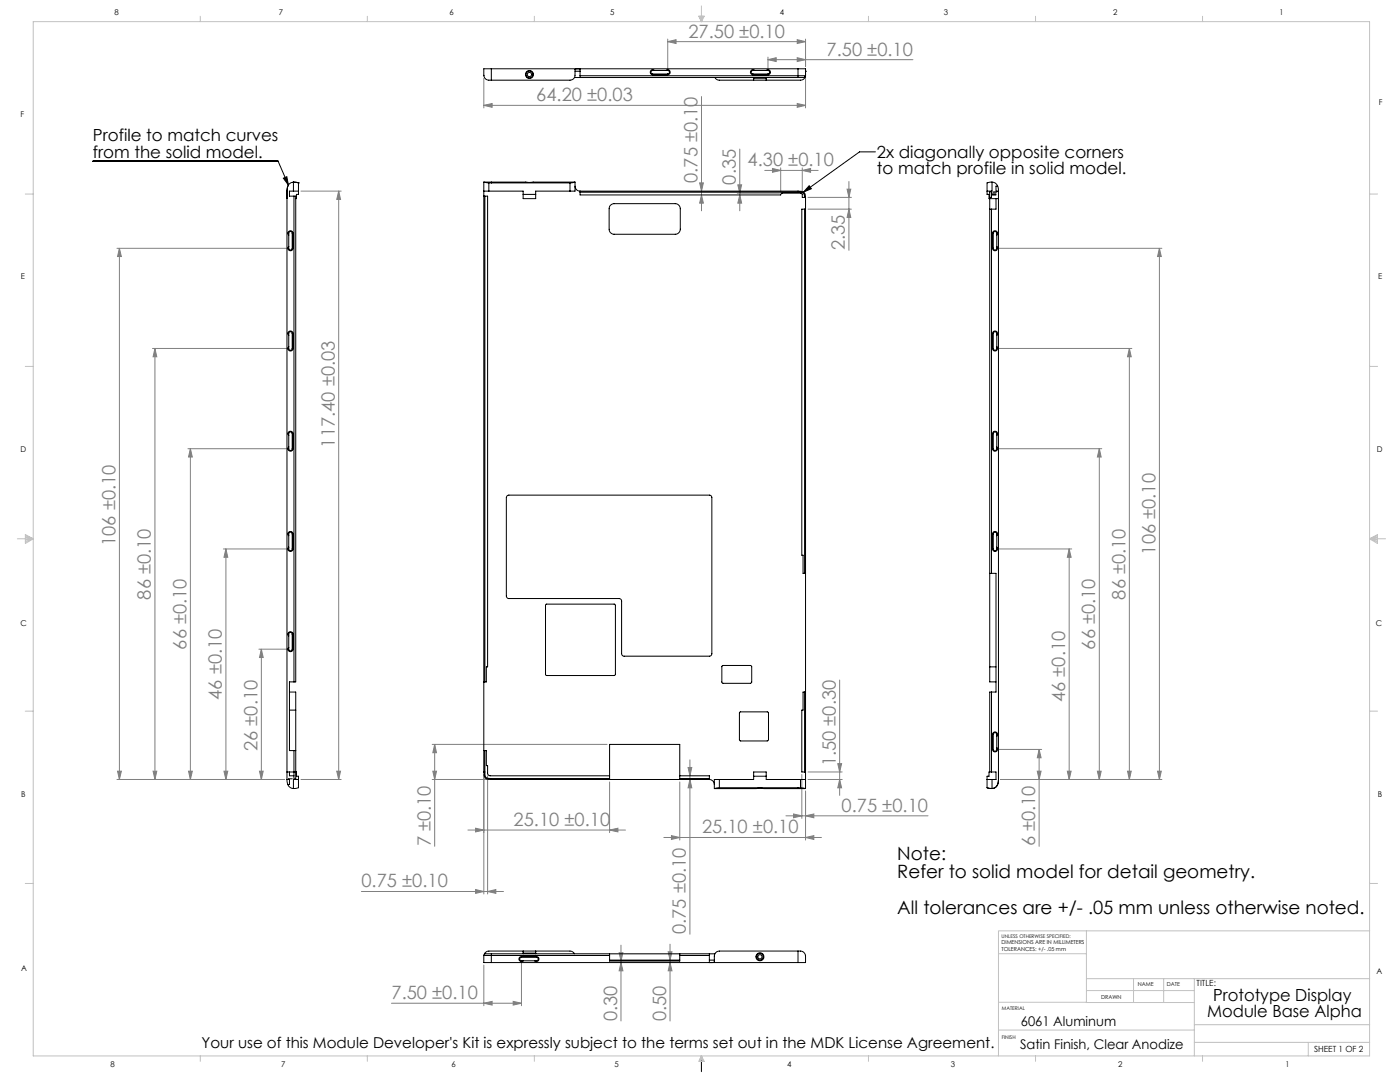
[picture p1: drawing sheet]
<svg xmlns="http://www.w3.org/2000/svg" width="559mm" height="432mm" viewBox="0 0 559 432" stroke-linecap="round" stroke-linejoin="round" font-family="sans-serif">
<path d="M37 64.4h74l4.1 9.4M113.1 71.1l1.4-.6 .6 3.3zM323 74.1l.8 1.2-3.1 1.4zM349.4 60.6h-6.3l-22.4 16.1M280 421.4v6.3" fill="none" stroke="#000" stroke-width=".4"/>
<g fill="none" stroke="#808080" stroke-width=".4">
<path d="M266.5 16.6l3.3-.8v1.6zM266.5 15.6v12.2M266.5 16.6h55M318.2 15.8l3.3 .8-3.3 .8zM321.5 15.6v10.8M193.1 31.3v11.8M280 38.5v45.6M306.5 23.8l3.3-.8v1.6zM306.5 22.8v5M306.5 23.8h57.9M318.2 23l3.3 .8-3.3 .8zM321.5 29.4v13.7"/>
<path d="M193.1 42.1l3.3-.8v1.5zM193.1 42.1h128.4M295.3 59.5v24.6M318.2 41.3l3.3 .8-3.3 .7zM120.1 76.3h16.1M135.2 76.3v234.8M135.2 76.3l.7 3.3h-1.5zM279.3 73h1.4l-.7 3.3zM280 77.8l.7 3.3h-1.4zM294.3 77.1h16.9M294.5 73.8h1.5l-.7 3.3zM295.3 77.8l.7 3.3h-1.5z"/>
<path d="M305.3 68h21.3M308.3 67.2l3.3 .8-3.3 .8zM311.6 67v9.8M320.2 68l3.3-.8v1.6zM320.2 67v9.7M322.5 78.8h17.3M338.1 75.5h1.5l-.8 3.3zM338.8 72.4v27.5M46.7 99.1h68.2M47.7 99.1v212M47.7 99.1l.7 3.3h-1.5zM322.5 83.5h17.3"/>
<path d="M338.8 83.5l.8 3.3h-1.5zM398.1 99.1h65.7M462.8 99.1v212M462.8 99.1l.7 3.3h-1.5zM60.9 139.1h54M61.8 139.1v172M61.8 139.1l.8 3.3h-1.5zM398.1 139.1h53.7M450.8 139.1v172M450.8 139.1l.7 3.3h-1.5zM75 179.1h39.9M76 179.1v132"/>
<path d="M76 179.1l.8 3.3h-1.6zM398.1 179.1h41.7M438.8 179.1v132M438.8 179.1l.7 3.3h-1.5zM89.1 219.1h25.8M90.2 219.1v92M90.2 219.1l.7 3.3h-1.5zM398.1 219.1h29.7M426.8 219.1v92M426.8 219.1l.7 3.3h-1.5zM103.3 259.1h11.6M104.3 259.1v52"/>
<path d="M104.3 259.1l.8 3.3h-1.5zM335.1 271.4v46M172.5 297.1h69.8M173.5 297.1v40.6M173.5 297.1l.7 3.3h-1.4zM398.1 299.1h17.7M414.8 299.1v38.6M414.8 299.1l.7 3.3h-1.5zM46.7 311.1h66.9M46.9 307.8h1.5l-.7 3.3zM61.1 307.8h1.5l-.8 3.3zM75.2 307.8h1.6l-.8 3.3z"/>
<path d="M89.4 307.8h1.5l-.7 3.3zM103.6 307.8h1.5l-.8 3.3zM120.1 311.1h16.1M134.4 307.8h1.5l-.7 3.3zM172.5 311.1h22.6M172.8 307.8h1.4l-.7 3.3zM193.1 309.1v47.7M194.6 309.6v47.2M243.3 312.1v20.2M271.3 312.1v23.1M274.6 306.3h1.5l-.7 3.3zM275.4 303.2v69.7"/>
<path d="M275.4 311.1l.7 3.3h-1.5zM320 309.1v17.5M321.5 315.7v19.5M322.5 311.1h13.7M322.5 308.1h13.7M334.4 304.8h1.5l-.8 3.3zM335.1 311.1l.8 3.3h-1.5zM399.6 311.1h64.2M414 307.8h1.5l-.7 3.3zM426 307.8h1.5l-.7 3.3zM438 307.8h1.5l-.7 3.3zM450 307.8h1.5l-.7 3.3z"/>
<path d="M462 307.8h1.5l-.7 3.3zM186.8 331.3h62.9M189.8 330.5l3.3 .8-3.3 .7zM243.3 331.3l3.3-.8v1.5zM265 334.2h62.9M268 333.5l3.3 .7-3.3 .8zM313.7 325.6h56.7M316.7 324.8l3.3 .8-3.3 .8zM321.5 325.6l3.3-.8v1.6zM321.5 334.2l3.3-.7v1.5zM144.3 355.8h56.7M189.8 355l3.3 .8-3.3 .7z"/>
<path d="M194.6 355.8l3.3-.8v1.5zM247.9 377.2v30.3M266.7 379.8h1.5l-.8 3.4zM267.4 376.8v30.7M193.1 385.1v16.3M204.8 399.6l3.3 .8-3.3 .7zM208.1 383.8v17.6M247.1 380.2h1.5l-.7 3.3zM247.9 384.1l.7 3.3h-1.5zM267.4 384.1l.8 3.3h-1.5zM156.2 400.4h51.9M193.1 400.4l3.3-.8v1.5z"/>
</g>
<g fill="none" stroke="#c0c0c0" stroke-width=".4">
<path d="M13.3 8.6h533.4v412.8h-533.4zM79.9 6.5v2.1M146.6 6.5v2.1M213.3 6.5v2.1M278.9 6.5h2.2l-1.1 2.1zM279.1 6.5l.9 2.1M279.6 6.5l.4 2.1M280 2.4v6.2M280.3 6.5l-.3 2.1M280.6 6.5l-.6 2.1M346.6 6.5v2.1M413.3 6.5v2.1"/>
<path d="M480 6.5v2.1M10.1 77.4h3.2M546.7 77.4h3.1M10.1 146.2h3.2M546.7 146.2h3.1M6.9 215h6.4M10.1 213.4l3.2 1.6-3.2 1.9zM10.1 213.8l3.2 1.2M10.1 214.4l3.2 .6M13.3 215l-3.2 1.2M13.3 215l-3.2 .5M546.7 215h6.3"/>
<path d="M546.7 215l3.1 .5M546.7 215l3.1 1.2M549.8 213.8l-3.1 1.2 3.1-1.6v3.5l-3.1-1.9M549.8 214.4l-3.1 .6M10.1 283.8h3.2M546.7 283.8h3.1M10.1 352.6h3.2M546.7 352.6h3.1M433.6 371.5v28.6h43M546.7 371.5h-148.2v49.9M398.5 380.6h35.1M398.5 400h35.1"/>
<path d="M433.6 390.6h113.1M433.6 395.3h43.1M452.4 390.6v9.5M464.5 390.6v9.5M476.7 390.6v30.8M398.5 411.1h78.2M476.7 416h70M476.7 408.9h70M522.2 416v5.4M79.9 421.4v2.1M146.6 421.4v2.1M213.3 421.4v2.1"/>
<path d="M280 421.4l1.1 2.2h-2.2zM280 421.4l.6 2.2M280 421.4l-.9 2.2M280 421.4l-.4 2.2M280 421.4l.3 2.2M346.6 421.4v2.1M413.3 421.4v2.1M480 421.4v2.1"/>
</g>
<path d="M323 74.1l.8 1.2-3.1 1.4zM113.1 71.1l1.4-.6 .6 3.3z" fill="#000"/>
<g fill="#808080">
<path d="M194.6 355.8l3.3-.8v1.5zM189.8 355l3.3 .8-3.3 .7zM321.5 334.2l3.3-.7v1.5zM268 333.5l3.3 .7-3.3 .8zM318.2 23l3.3 .8-3.3 .8zM306.5 23.8l3.3-.8v1.6zM318.2 15.8l3.3 .8-3.3 .8zM266.5 16.6l3.3-.8v1.6z"/>
<path d="M308.3 67.2l3.3 .8-3.3 .8zM320.2 68l3.3-.8v1.6zM193.1 42.1l3.3-.8v1.5zM318.2 41.3l3.3 .8-3.3 .7zM193.1 400.4l3.3-.8v1.5zM204.8 399.6l3.3 .8-3.3 .7z"/>
<path d="M103.6 307.8h1.5l-.8 3.3zM104.3 259.1l.8 3.3h-1.5zM89.4 307.8h1.5l-.7 3.3zM90.2 219.1l.7 3.3h-1.5zM75.2 307.8h1.6l-.8 3.3zM76 179.1l.8 3.3h-1.6zM61.1 307.8h1.5l-.8 3.3zM61.8 139.1l.8 3.3h-1.5zM46.9 307.8h1.5l-.7 3.3zM47.7 99.1l.7 3.3h-1.5z"/>
<path d="M335.1 311.1l.8 3.3h-1.5zM334.4 304.8h1.5l-.8 3.3z"/>
<path d="M280 77.8l.7 3.3h-1.4zM279.3 73h1.4l-.7 3.3z"/>
<path d="M275.4 311.1l.7 3.3h-1.5zM274.6 306.3h1.5l-.7 3.3zM338.8 83.5l.8 3.3h-1.5zM338.1 75.5h1.5l-.8 3.3zM295.3 77.8l.7 3.3h-1.5zM294.5 73.8h1.5l-.7 3.3zM247.9 384.1l.7 3.3h-1.5zM247.1 380.2h1.5l-.7 3.3zM134.4 307.8h1.5l-.7 3.3zM135.2 76.3l.7 3.3h-1.5z"/>
<path d="M267.4 384.1l.8 3.3h-1.5zM266.7 379.8h1.5l-.8 3.4z"/>
<path d="M414 307.8h1.5l-.7 3.3zM414.8 299.1l.7 3.3h-1.5zM426 307.8h1.5l-.7 3.3zM426.8 219.1l.7 3.3h-1.5zM438 307.8h1.5l-.7 3.3zM438.8 179.1l.7 3.3h-1.5zM450 307.8h1.5l-.7 3.3zM450.8 139.1l.7 3.3h-1.5zM462 307.8h1.5l-.7 3.3zM462.8 99.1l.7 3.3h-1.5z"/>
<path d="M173.5 297.1l.7 3.3h-1.4zM172.8 307.8h1.4l-.7 3.3z"/>
<path d="M316.7 324.8l3.3 .8-3.3 .8zM321.5 325.6l3.3-.8v1.6zM189.8 330.5l3.3 .8-3.3 .7zM243.3 331.3l3.3-.8v1.5z"/>
</g>
<g fill="none" stroke="#000" stroke-width=".4">
<path d="M193.1 30.1v.1M196.1 27.4l-3 .2a3.8 3.8 0 0 0 1.4 4.3l33 .1a2.34 2.34 0 0 0 2-3.2l.1-1.2 1.9-.2v3.5M196.1 27.4v4.6M196.1 27.4h122.4M229.3 30.9h89.2M229.5 28.4h2M231.5 30.2h90M260.5 29.5v.3M260.5 29.8h6M260.5 29.5h6M261.2 28.1h-.5a.71 .71 0 0 0-.8 .6 .71 .71 0 0 0 .6 .8M261.2 28.1a1.01 1.01 0 0 0-1.6 .4 1.01 1.01 0 0 0 .9 1.3"/>
<path d="M261.2 28.1h4.6M265.8 28.1a1.01 1.01 0 0 1 1.7 .4 1.01 1.01 0 0 1-1 1.3M265.8 28.1a.82 .82 0 0 1 1.3 .3 .82 .82 0 0 1-.6 1.1M266.5 29.5v.3M300.5 29.5v.3M300.5 29.8h6M300.5 29.5h6M300.8 30.9v1.1M300.8 31.2h5M301.2 28.1h-.5a.72 .72 0 0 0-.9 .6 .72 .72 0 0 0 .7 .8M301.2 28.1a1.01 1.01 0 0 0-1.6 .4 1.01 1.01 0 0 0 .9 1.3M301.2 28.1h4.6"/>
<path d="M305.8 28.1a1.01 1.01 0 0 1 1.7 .4 1.01 1.01 0 0 1-1 1.3M305.8 28.1a.82 .82 0 0 1 1.3 .3 .82 .82 0 0 1-.6 1.1M305.8 30.9v1.1M306.5 29.5v.3M318.5 27.4h3v2.8M318.5 30.9h2.6M318.5 27.4v3.5M321.5 28.4h.1M321.5 30.2l-.4 .7M321.5 30.3a2.02 2.02 0 0 1-2 1.7h-32.4l-1.1-.3-.6-.8M114.5 79.3v228.8M115.1 73.9l-.5 1.5-.1 3.9"/>
<path d="M117 72.7l2.1 .3M117.1 72.7l2 .3M117.1 72.7a3.1 3.1 0 0 0-2.6 3.9v2.7M117.1 76.3h2M117.1 76.3h-1.6v2h2.5v193.8h-2.5v27.4h2.5M117.1 72.7v3.6M117.3 78.3v193.8M119.1 73h.1M119.1 73v4.6h-.8v1.7h-.3M193.1 76.3h2M193.1 78.3h1.5v187.8h-.5v6h-1M193.1 72.7h36.4"/>
<path d="M193.5 78.3v193.8M195.1 73l-2-.3v235.4M195.1 73h32.4M195.1 76.3h13.7v3h5v-3h13.7M195.1 73v3.3M196.1 72.7v.3M208.8 77.6h5M227.5 73v3.3M229.5 72.7l-2 .3M229.5 72.7v3.6h-2M229.5 74.3a1.99 1.99 0 0 0 2 2M231.5 76.3v1.5h80.1l.5-.7h7.7l.4 .3v1.4h.9"/>
<path d="M231.5 76.3h87M231.5 76.7h87M318.5 76.7l2 .2 .5 .7 .1 1.2M318.5 76.3a2.53 2.53 0 0 1 2.8 1l.2 1.5M318.5 76.3v.4M321.1 78.8h.4M321.5 78.8v235.9M395 76.7l.7-.4v2.5h-.7zM395 79.3v192.8h2.5M395.7 77.1h1.8M395.7 77.8h1.8M395.7 77.7h1.8"/>
<path d="M396 72.7a2.33 2.33 0 0 1 2.2 1.6M396 72.7v3.6h-2M396 72.7l-2 .3v4.6h.8v1.7h3.7M397.5 79.3v4.2h-2.5M398.2 74.3l.3 2M398.2 74.3h-.7v2M398.5 76.3h-.6a.75 .75 0 0 1-1.2 .3h-.2M398.5 76.3v3M398.5 79.3v228.8M115.3 98.4v.5a.7 .7 0 0 0 .5 .9 .7 .7 0 0 0 .8-.7M115.3 98.4a1 1 0 0 0 .2 1.6 1 1 0 0 0 1.4-.9M115.3 93.8v4.6"/>
<path d="M116.6 93.1a.71 .71 0 0 0-.8-.7 .71 .71 0 0 0-.5 .9v.5M116.6 93.1h.3M116.6 99.1h.3M116.6 93.1v6M116.9 93.1a1 1 0 0 0-1.3-.9 1 1 0 0 0-.3 1.6M116.9 93.1v6M243.7 81.9l1.4-.6h24.4a2.05 2.05 0 0 1 2 2v8.2a2.05 2.05 0 0 1-2 2h-24.4a1.99 1.99 0 0 1-2-2v-8.2zM321.1 83.5v145.3M321.5 83.5h-1.5v138.1h.5v7.2h1M395.7 83.5v145.3M396.1 93.1a1.02 1.02 0 0 1 1.4-1 1.02 1.02 0 0 1 .4 1.7M396.1 93.1h.4"/>
<path d="M396.1 99.1h.4M396.1 93.1v6M396.5 93.1a.72 .72 0 0 1 .8-.7 .72 .72 0 0 1 .6 .9v.5M396.5 93.1v6M397.9 98.4a1.02 1.02 0 0 1-.4 1.6 1.02 1.02 0 0 1-1.4-.9M397.9 98.4v.4a.72 .72 0 0 1-.6 1 .72 .72 0 0 1-.8-.7M397.9 93.8v4.6M115.3 138.4v.5a.7 .7 0 0 0 .5 .9 .7 .7 0 0 0 .8-.7M115.3 138.4a1 1 0 0 0 .3 1.6 1 1 0 0 0 1.3-.9M115.3 133.8v4.6M116.6 133.1a.7 .7 0 0 0-.8-.7 .7 .7 0 0 0-.5 .9v.5M116.6 133.1h.3"/>
<path d="M116.6 139.1h.3M116.6 133.1v6M116.9 133.1a1 1 0 0 0-1.4-.9 1 1 0 0 0-.2 1.6M116.9 133.1v6M396.1 133.1a1.02 1.02 0 0 1 1.4-.9 1.02 1.02 0 0 1 .4 1.6M396.1 133.1h.4M396.1 139.1h.4M396.1 133.1v6M396.5 133.1a.72 .72 0 0 1 .8-.7 .72 .72 0 0 1 .6 .9v.5M396.5 133.1v6M397.9 138.4a1.02 1.02 0 0 1-.4 1.6 1.02 1.02 0 0 1-1.4-.9M397.9 138.4a.85 .85 0 0 1-.2 1.1 .85 .85 0 0 1-1.2-.2v-.2"/>
<path d="M397.9 133.8v4.6M115.3 178.4v.5a.7 .7 0 0 0 .5 .9 .7 .7 0 0 0 .8-.7M115.3 178.4a.99 .99 0 0 0 .3 1.6 .99 .99 0 0 0 1.3-.9M115.3 173.8v4.6M116.6 173.1a.71 .71 0 0 0-.8-.7 .71 .71 0 0 0-.5 .9v.5M116.6 173.1h.3M116.6 179.1h.3M116.6 173.1v6M116.9 173.1a.99 .99 0 0 0-1.3-.9 .99 .99 0 0 0-.3 1.6M116.9 173.1v6M396.1 173.1a1.01 1.01 0 0 1 1.4-1 1.01 1.01 0 0 1 .4 1.7M396.1 173.1h.4"/>
<path d="M396.1 179.1h.4M396.1 173.1v6M396.5 173.1a.72 .72 0 0 1 .8-.7 .72 .72 0 0 1 .6 .9v.5M396.5 173.1v6M397.9 178.4a1.01 1.01 0 0 1-.4 1.6 1.01 1.01 0 0 1-1.4-.9M397.9 178.4a.85 .85 0 0 1-.2 1.1 .85 .85 0 0 1-1.2-.1v-.3M397.9 173.8v4.6M202.3 198l.6-.4h80.4l.5 .3 .3 .7v62.3l-.3 .7-.5 .3-34.7-.2-.5-.8v-21.2l-.8-.8-44.7-.2-.5-.8zM115.3 218.4v.5a.7 .7 0 0 0 .5 .9 .7 .7 0 0 0 .8-.7M115.3 218.4a.99 .99 0 0 0 .3 1.6 .99 .99 0 0 0 1.3-.9M115.3 213.8v4.6M116.6 213.1a.71 .71 0 0 0-.8-.7 .71 .71 0 0 0-.5 .9v.5"/>
<path d="M116.6 213.1h.3M116.6 219.1h.3M116.6 213.1v6M116.9 213.1a.99 .99 0 0 0-1.3-.9 .99 .99 0 0 0-.3 1.6M116.9 213.1v6M396.1 213.1a1.01 1.01 0 0 1 1.4-.9 1.01 1.01 0 0 1 .4 1.6M396.1 213.1h.4M396.1 219.1h.4M396.1 213.1v6M396.5 213.1a.72 .72 0 0 1 .8-.7 .72 .72 0 0 1 .6 .9v.5M396.5 213.1v6M397.9 218.4a1.01 1.01 0 0 1-.4 1.6 1.01 1.01 0 0 1-1.4-.9"/>
<path d="M397.9 218.4a.85 .85 0 0 1-.2 1.2 .85 .85 0 0 1-1.2-.2v-.3M397.9 213.8v4.6M395 228.8h2.5v47.4h-2.5v31.9M115.3 258.4v.5a.7 .7 0 0 0 .5 .9 .7 .7 0 0 0 .8-.7M115.3 258.4a.99 .99 0 0 0 .3 1.6 .99 .99 0 0 0 1.3-.9M115.3 253.8v4.6M116.6 253.1a.71 .71 0 0 0-.8-.7 .71 .71 0 0 0-.5 .9v.5M116.6 259.1h.3M116.6 253.1h.3M116.6 253.1v6M116.9 253.1a.99 .99 0 0 0-1.3-.9 .99 .99 0 0 0-.3 1.6M116.9 253.1v6"/>
<path d="M217.9 241.2l27.3-.1 .3 .2v28.2h-27.6zM115.5 276.2h2.5v34.5l-.7 .4M288.3 265.7l11.4-.1 .3 .5v6.3l-.5 .3-11.1-.1-.3-.4zM321.1 276.2v31.9M321.5 276.2h-1v7.2h-.5v24.7h1.5M395 266.1h2.5M395.7 276.2v31.9M115.5 283.4h2.5M117.3 299.5v11.6M193.1 299.5h1v6h.5v3.3l.8 .8h47.9M193.5 299.5v8.6M295.3 284.2l11-.1 .3 .2 .1 10.9-.2 .4-10.9 .1-.4-.2-.1-11z"/>
<path d="M396.1 293.1a1.01 1.01 0 0 1 1.4-.9 1.01 1.01 0 0 1 .4 1.6M396.1 293.1h.4M396.1 299.1h.4M396.1 293.1v6M396.5 293.1a.72 .72 0 0 1 .8-.7 .72 .72 0 0 1 .6 .9v.5M396.5 293.1v6M397.9 298.4a1.01 1.01 0 0 1-.4 1.6 1.01 1.01 0 0 1-1.4-.9M397.9 298.4a.82 .82 0 0 1-.3 1.2 .82 .82 0 0 1-1.1-.5M397.9 293.8v4.6M114.5 311.1l.4 2M114.5 308.1h3.8v1.7h.8v4.6l-2 .3M114.5 308.1v3"/>
<path d="M114.5 311.1h.6M114.9 313.1a2.44 2.44 0 0 0 2.2 1.6M115.5 311.1v2h-.6M115.5 308.1v1.5h1.8M116.6 310.8h-.1a.77 .77 0 0 0-1.2 .3M117.1 311.1v3.6M117.3 311.1h1.8M193.1 308.1a2.53 2.53 0 0 0 1 2.7l2 .3M193.1 308.1h.4M193.5 308.1l.3 1.9a2 2 0 0 0 2.3 .7M196.1 311.1h87M196.1 310.7v.4"/>
<path d="M196.1 310.7h47.2M243.3 311.1v-14h28v14M271.3 310.7h11.8M271.3 309.6h11.8v1.5M283.1 311.1a1.99 1.99 0 0 1 2 2M285.2 314.7h36.3M287.1 311.1h-2v3.6l2-.3M287.1 314.4h32.4M287.1 311.1h13.7v-3h5v3h13.7M287.1 311.1v3.3M300.8 309.8h5M318.5 314.4v.2"/>
<path d="M319.5 314.4l2 .3M319.5 311.1h2M319.5 311.1v3.3M394 314.4l2 .3M394 311.1h2M396 311.1h1.5v-3h-2.7v1.7h-.8v4.6M396 311.1v3.6M398.5 308.1v1.9a4 4 0 0 1-1.8 4.5l-.7 .2M398.5 308.1v2a4.5 4.5 0 0 1-1.7 4.4l-2.8-.1M208.8 379.6v1M213.8 379.6v1M318.5 379.6v4.5"/>
<path d="M193.1 381.3h50.2M193.1 381.3v2.8h3M196.1 380.6h-2.6l-.4 .7M196.1 380.6v3.5M196.1 384.1h122.4M196.1 380.6h89.3M208.1 381.7a1 1 0 0 0-.9 1.4 1 1 0 0 0 1.6 .3M208.1 382a.72 .72 0 0 0-.7 .9 .72 .72 0 0 0 1 .5h.4M208.1 381.7v.3M208.1 381.7h6M208.1 382h6M208.8 380.4h5"/>
<path d="M208.8 383.4h4.6M214.1 382a.72 .72 0 0 1 .7 .8 .72 .72 0 0 1-.9 .6h-.5M214.1 381.7a1 1 0 0 1 .9 1.4 1 1 0 0 1-1.6 .3M214.1 381.7v.3M229.3 380.6l-.7-.7-1.1-.3h-32.4a2.01 2.01 0 0 0-2 1.7M243.3 380.6v2.9h28v-2.9M243.3 383.2h28M271.3 381.3h11.8M283.1 380.6v3.5l1.9-.1 .1-1.8a2.13 2.13 0 0 1 2-2.6h32.4a2.47 2.47 0 0 1 2 3.4v1.1h-3M283.1 383.2h2M321.5 381.2v.1M321.5 381.3v.2"/>
<circle cx="211.3" cy="29.7" r=".84"/>
<circle cx="211.3" cy="29.7" r="1.36"/>
<circle cx="211.3" cy="29.7" r="1.61"/>
<circle cx="303.3" cy="381.8" r=".84"/>
<circle cx="303.3" cy="381.8" r="1.34"/>
<circle cx="303.3" cy="381.8" r="1.6"/>
</g>
<g font-size="7.3" fill="#808080">
<text x="274.8" y="15">27.50 ±0.10</text>
<text x="329.9" y="22.2">7.50 ±0.10</text>
<text x="214.1" y="40.4">64.20 ±0.03</text>
<text x="298.4" y="66.4">4.30 ±0.10</text>
<text x="278.4" y="73" transform="rotate(-90 278.4 73)">0.75 ±0.10</text>
<text x="293.7" y="73.7" transform="rotate(-90 293.7 73.7)">0.35</text>
<text x="337.3" y="99.9" transform="rotate(-90 337.3 99.9)">2.35</text>
<text x="133.6" y="178.6" transform="rotate(-90 133.6 178.6)">117.40 ±0.03</text>
<text x="46.1" y="217.9" transform="rotate(-90 46.1 217.9)">106 ±0.10</text>
<text x="461.2" y="221.3" transform="rotate(-90 461.2 221.3)">106 ±0.10</text>
<text x="60.3" y="239.3" transform="rotate(-90 60.3 239.3)">86 ±0.10</text>
<text x="449.2" y="239.3" transform="rotate(-90 449.2 239.3)">86 ±0.10</text>
<text x="74.4" y="259.3" transform="rotate(-90 74.4 259.3)">66 ±0.10</text>
<text x="437.2" y="259.3" transform="rotate(-90 437.2 259.3)">66 ±0.10</text>
<text x="88.6" y="279.3" transform="rotate(-90 88.6 279.3)">46 ±0.10</text>
<text x="425.2" y="280.2" transform="rotate(-90 425.2 280.2)">46 ±0.10</text>
<text x="102.7" y="299.8" transform="rotate(-90 102.7 299.8)">26 ±0.10</text>
<text x="333.6" y="305.9" transform="rotate(-90 333.6 305.9)">1.50 ±0.30</text>
<text x="335.9" y="324">0.75 ±0.10</text>
<text x="205" y="329.7">25.10 ±0.10</text>
<text x="280.2" y="332.6">25.10 ±0.10</text>
<text x="171.9" y="337.7" transform="rotate(-90 171.9 337.7)">7 ±0.10</text>
<text x="413.2" y="337.7" transform="rotate(-90 413.2 337.7)">6 ±0.10</text>
<text x="144.3" y="354.2">0.75 ±0.10</text>
<text x="273.8" y="372.8" transform="rotate(-90 273.8 372.8)">0.75 ±0.10</text>
<text x="156.3" y="398.8">7.50 ±0.10</text>
<text x="246.3" y="407.5" transform="rotate(-90 246.3 407.5)">0.30</text>
<text x="265.9" y="407.5" transform="rotate(-90 265.9 407.5)">0.50</text>
</g>
<g font-size="7.3">
<text x="358.2" y="343.3">Note:</text>
<text x="358.2" y="350.4">Refer to solid model for detail geometry.</text>
<text x="358.2" y="364.6">All tolerances are +/- .05 mm unless otherwise noted.</text>
</g>
<g font-size="6.7">
<text x="37.1" y="56.4">Profile to match curves</text>
<text x="37.1" y="62.9">from the solid model.</text>
<text x="350" y="63.1">2x diagonally opposite corners</text>
<text x="350" y="69.5">to match profile in solid model.</text>
<text x="484.2" y="399.5">Prototype Display</text>
<text x="481.8" y="405.9">Module Base Alpha</text>
</g>
<text font-size="6" x="80.4" y="418.1">Your use of this Module Developer's Kit is expressly subject to the terms set out in the MDK License Agreement.</text>
<g font-size="5.3">
<text x="407.5" y="409.4">6061 Aluminum</text>
<text x="407.2" y="418.7">Satin Finish, Clear Anodize</text>
</g>
<g font-size="3.4">
<text x="477.6" y="393.6">TITLE:</text>
<text x="524.5" y="419.8">SHEET 1 OF 2</text>
</g>
<g font-size="3.2">
<text x="45.7" y="6.1">8</text>
<text x="111.3" y="6.1">7</text>
<text x="179.5" y="6.1">6</text>
<text x="243.5" y="6.1">5</text>
<text x="311.3" y="6">4</text>
<text x="376.8" y="6.1">3</text>
<text x="444.3" y="6.1">2</text>
<text x="510.7" y="6">1</text>
<text x="550.3" y="41.8">F</text>
<text x="8.2" y="46.6">F</text>
<text x="8.4" y="111.5">E</text>
<text x="550.1" y="111.2">E</text>
<text x="8.2" y="180.2">D</text>
<text x="549.6" y="180.4">D</text>
<text x="8.2" y="249.7">C</text>
<text x="549.2" y="249.9">C</text>
<text x="8.4" y="318">B</text>
<text x="550" y="318.2">B</text>
<text x="8.4" y="387.6">A</text>
<text x="549.4" y="388.7">A</text>
<text x="44.1" y="425.8">8</text>
<text x="112.2" y="425.8">7</text>
<text x="180.2" y="425.8">6</text>
<text x="245.3" y="425.7">5</text>
<text x="314.1" y="425.7">4</text>
<text x="379.5" y="425.8">3</text>
<text x="446.4" y="425.8">2</text>
<text x="513.1" y="425.8">1</text>
</g>
<g font-size="2.2">
<text x="399.7" y="376.8">DIMENSIONS ARE IN MILLIMETERS</text>
<text x="399.7" y="379.4">TOLERANCES: +/- .05 mm</text>
<text x="454.1" y="393.6">NAME</text>
<text x="465.8" y="393.6">DATE</text>
<text x="439.5" y="398.6">DRAWN</text>
</g>
<g font-size="2">
<text x="399.7" y="374.2">UNLESS OTHERWISE SPECIFIED:</text>
<text x="399.9" y="403.2">MATERIAL</text>
<text x="399.8" y="414.7">FINISH</text>
</g>
</svg>
